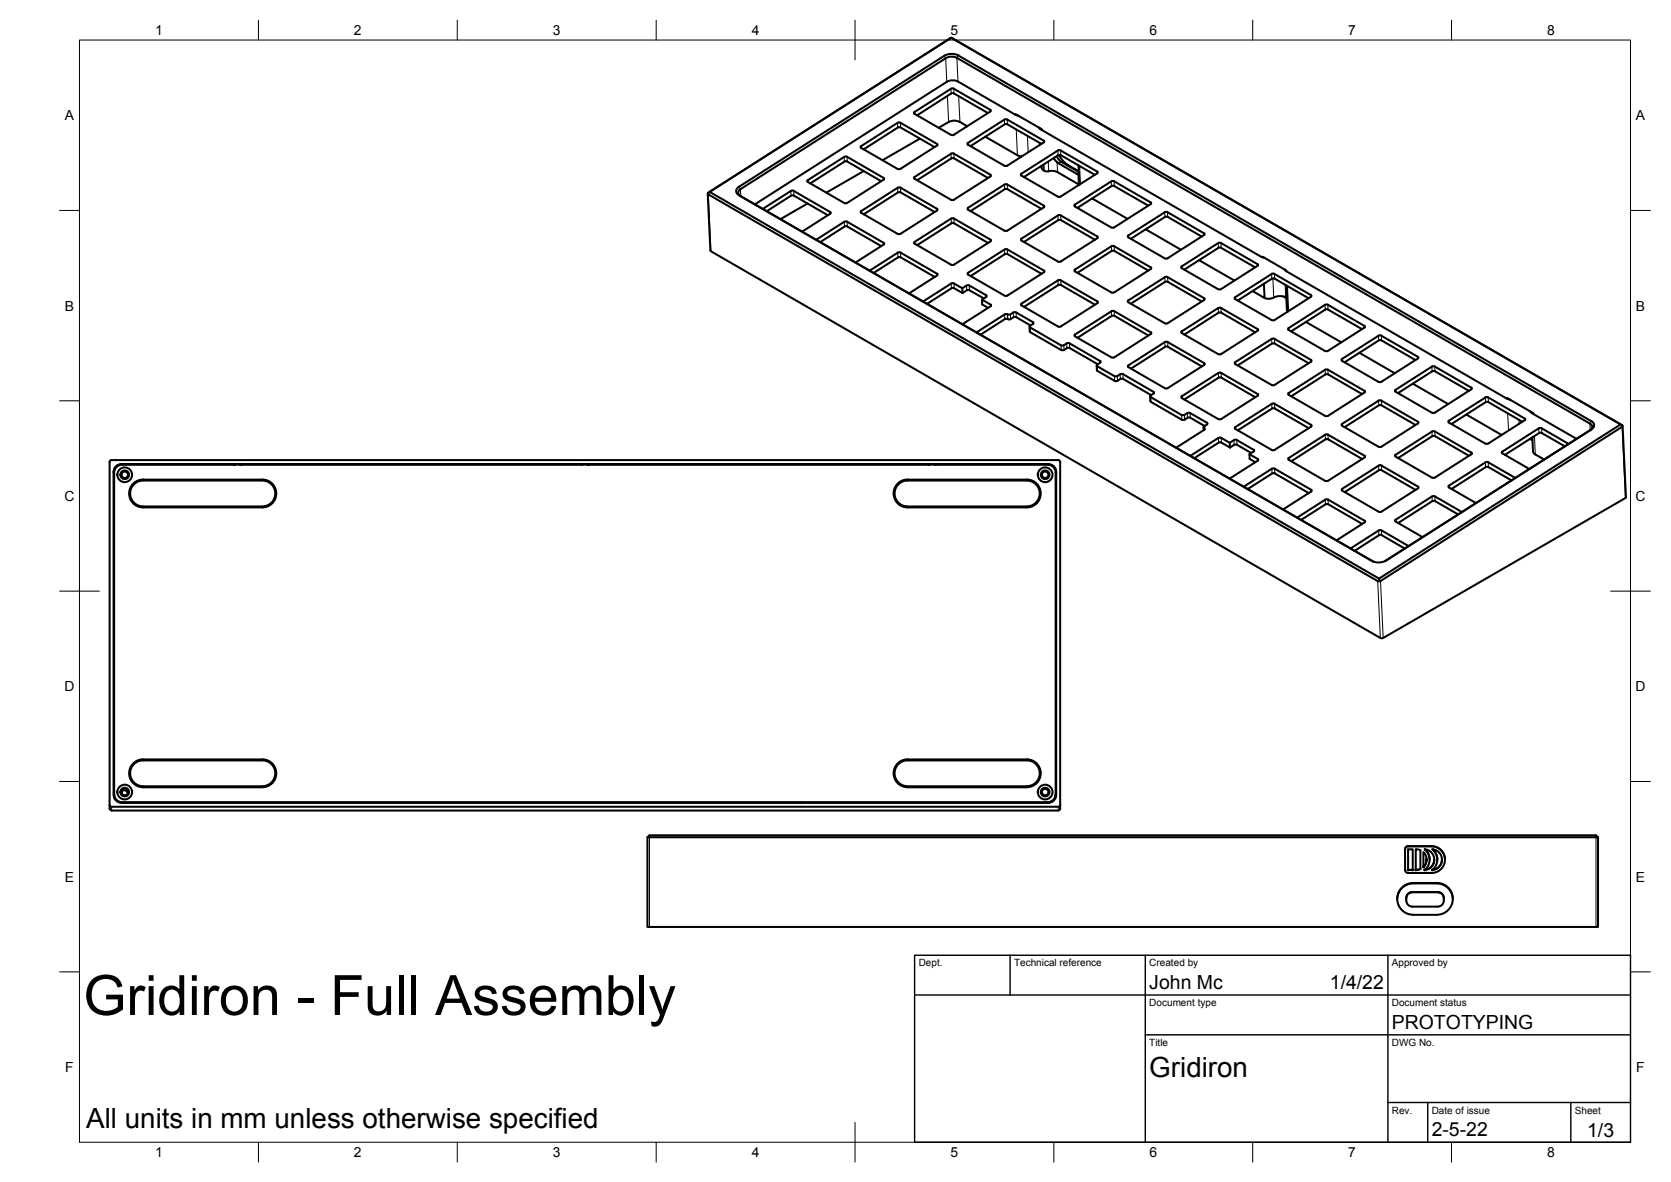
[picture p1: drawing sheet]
<svg xmlns="http://www.w3.org/2000/svg" width="420mm" height="297mm" viewBox="0 0 420 297" stroke-linecap="round" stroke-linejoin="round" font-family="sans-serif">
<!-- layer: Visible -->
<g fill="none" stroke="#000" stroke-width=".51">
<path d="M238.8 9.7l-60.7 38.7M238.8 9.7l.4-.2 .3 .2 168.4 97.1M238.9 9.7h-.1M240.9 13.9l159.2 91.9a1.15 1.15 0 0 1 .8 1.1 1.15 1.15 0 0 1-.8 1l-51.9 33.1M241 13.9a3.8 3.8 0 0 0-3.6 .1l-51.6 32.9M226.4 32l8.6 5M226.5 32h-.7l-8.6 5.5M231.3 34.8l-9.4 5.5M239.1 38.6l-9.1 5.9M239.1 38.6h.7l9.2 5.3 .2 .3-.2 .1M239.8 22.3h-.7l-9.2 5.9-.1 .3 9.3 5.4 .5 .1 9.5-6.1-.1-.3-9.2-5.3M239.9 23.5l8.5 4.9"/>
<path d="M239.9 23.5h-.7l-8.6 5.5M243.2 31.7l-1.8-1a3.1 3.1 0 0 0-2.9 0l-2.5 1.4M247.8 34.4l8 4.6 1.1 .3M252.5 30.1l-9.1 5.8M252.6 30.1l.7-.1 9.1 5.4 .2 .2-9.3 6-.5 .1-9.4-5.3-.2-.2 .2-.3M252.6 31.3l-8.6 5.4M252.6 31.2h.7l8.6 5M255.3 28.7l6.7 3.8M256.1 29.1l-.8-.3-14.4-8.3-.9-.3-1.5 .2-48.7 31M261.2 32l.5 .5 55.4 32M261.4 32.2v.1M261.6 36v.3"/>
<path d="M264.9 39.7l.9 1.1M265.7 39.2l.6 1 .5 .4M266.2 38.9l.7 1.1 1.2 1.2 3.2 1.8M266.7 37.8l9.2 5.3 .1 .3-9.3 6-.5 .1-9.5-5.5 .1-.3 9.2-5.9M266.7 37.8h-.7M177.9 48.6l.9 14.5 168.4 97.3 .6-.1 60.9-35.1 .1-.2-.8-18M178.1 48.9l168.5 97.2 .5-.1 60.8-38.7 .1-.2-.1-.3M178.1 48.4l-.1 .2 .1 .2M178.4 48.2l60.8-38.7 168.3 97.2-60.7 38.7zM185.8 46.9a1.17 1.17 0 0 0-.7 1.1 1.17 1.17 0 0 0 .7 1.1l159.2 91.9a3.8 3.8 0 0 0 3.5-.1M186.2 49.3l159.1 91.8M186.2 49.2a.93 .93 0 0 1-.6-.8 .93 .93 0 0 1 .6-.9l51.6-32.9 .9-.3 1.5 .1 159.6 92"/>
<path d="M198.9 48l.7-.1 9.1 5.4M198.9 48l-7.1 4.5M198.9 49.2l-6.1 3.9M198.9 49.2h.7l8.6 4.9M203.1 51.1l-6.8 4M208.8 53.3l.1 .2-.1 .2-7.1 4.5M212.3 56.9l-6.1 3.9M213 56.9l8.6 5M213.1 56.9h-.7M217.2 43l-9.4 5.4M221.6 45.5l-8.6-4.9-.4-.1-8.8 5.6M222.2 44.7l-9.2-5.3-.5-.1-9.5 6.1 .1 .3 9.2 5.3h.7"/>
<path d="M222.2 45.2l-9.2 5.8M222.2 44.7l.1 .3-.1 .1M225.7 42.5l.7-.1 9.2-5.8 .1-.3-9.5-5.5-.5 .1-9.3 5.9 .1 .3 9.2 5.4M225.8 48.4l-8.6 5.5M225.8 48.4l.7-.1 8.5 5M230 44.5l-.2 .1 .2 .3M230 44.9l9.1 5.3M235.6 52.5l-9.2-5.3-.5-.1-9.4 6-.1 .1 .1 .3M235.6 52.9l-9.4 5.9h-.5l-9.2-5.3M235.6 52.5l.1 .2-.1 .2M239.1 54.9l-9.3 6 .2 .3 9.2 5.3M239.9 54.9l9.1 5.3 .2 .3-9.3 6h-.7"/>
<path d="M239.9 54.9h-.7M239.9 50.2h-.7M239.9 56.1l8.6 5M239.9 56.1h-.7l-8.6 5.5M248.4 44.7l-8.5-4.9-.5-.1-8.8 5.6M249 44.4l-9.2 5.8M253.3 46.4h-.7l-9.2 5.8-.1 .3 9.5 5.5 .5-.1 9.3-5.9-.1-.3-9.2-5.3M256.8 60l9.2-5.9 .5-.1 9.5 5.6-.1 .3-9.4 5.9-.5-.1-9.2-5.3M256.8 60l-.1 .1 .1 .3M261.9 41.7a1.64 1.64 0 0 0 2.5 1.2l1.5 .4 5.5 3.1M261.9 52.5l-8.6-5h-.5l-8.8 5.6M265.8 40.8l4.9 2.9 .6 .1"/>
<path d="M266.8 40.6l4.5 2.6M271.2 41.6l.2 4.8M274.6 49.9l8.9 5.1M275.3 43.9l-8.6-4.9-.4-.1-8.8 5.6M280.1 45.6l9.2 5.3 .2 .3-9.4 6h-.7M280.1 45.6h-.7l-9.3 6 .2 .3 9.1 5.3M288.1 57.6l8.8 5.2M288.7 51.7l-8.5-5h-.5l-8.8 5.5M292.9 53.3h.7l9.1 5.3M292.9 53.3l-9.2 5.9-.1 .1 .1 .3M292.9 54.5l-8.6 5.5M292.9 54.5h.7l8.6 4.9"/>
<path d="M302.7 59.1l-9.3 5.9-.5-.1-9.2-5.3M302.8 58.6l.1 .3-.1 .1M205.2 60.2l7.1-4.5 .5-.1 9.5 5.6-.1 .3-7.1 4.5M218.7 68l7-4.5 .5-.1 9.6 5.5-.2 .3-7 4.5M219.7 68.6l6.1-3.9 .5-.1 8.7 5M239.2 71.3l-7.1 4.5M239.2 71.2h.7l2.1 1.2M239.2 72.4h.7l2.1 1.2M239.2 72.5l-6.1 3.9M242 73.6v-1.2l1-.6 .7-.1 4.4 2.6-.1 .3-1.1 .7 .1 1.2 1.5 .9M243.1 72.9h.7l3.6 2.1M243.1 73l-1.1 .6"/>
<path d="M243.4 69l9.2 5.3h.7M243.4 68.5l-.1 .2 .1 .3M246.9 75.3l2.2 1.2 .1 .3-.1 .2M249.1 77l-7.1 4.5M252.6 79l-7.1 4.5M253.3 62.7l9.2 5.3M253.3 79h.1M253.3 62.7h-.7l-9.2 5.9M253.3 79h-.7M253.4 79h.7l.9-.6 .5 .1 4.2 2.5 .2 .3-.9 .6M254.8 79.7l-.7 .5M254.8 79.7h.7l3.6 2.1"/>
<path d="M261.9 68.8l-8.6-4.9-.4-.1-8.8 5.6M262.5 68l.1 .3-.1 .1-9.2 5.9M266.7 70.4h-.7l-9.1 5.9-.2 .3 9.3 5.5h.5l9.6-6.1-.2-.3-9.2-5.3M266.8 71.6l8.5 5M266.8 71.6h-.7l-8.6 5.5M270.3 67.8l9.1-5.9 .5-.1 9.6 5.5-.2 .3-9.1 5.9h-.7M270.3 68.2l9.1 5.3M270.3 67.7l-.2 .2 .2 .3M275.3 60.2l-8.5-4.9-.5-.1-8.8 5.6M279.5 63.1l-8.6 5.5M279.5 63.1h.7l8.5 4.9M279.5 79.4l-8.6 5.5"/>
<path d="M279.5 79.4h.7l8.6 4.9M301.5 65.4l8.9 5.1M302.2 75.8l-8.6-5h-.4l-8.8 5.5M306.3 77.4l-9.2 5.9M306.3 77.4h.7l9.2 5.3 .1 .3-.1 .1M306.3 62.3l-8.5 5.5M307 61.1l9.2 5.3 .1 .3-9.3 6-.5 .1-9.5-5.5 .1-.3 9.2-5.9M307 61.1h-.7M307 62.3l8.6 4.9M307.1 62.3h-.7M317.1 64.5l.8 .3M317.5 64.7v-.2l5.9 3.5v.2"/>
<path d="M317.8 71.3l.2 3.6-3.1-1.8M319.7 68.9l-9.1 5.8-.2 .3 9.4 5.4h.7M319.7 68.8h.7l9.2 5.4M319.8 70l-8.6 5.5M320.5 70l8.5 5M320.5 70h-.7M322.7 74.5l.7 .4M323 67.7l.5 .5 55.4 32 .8 .2M323.1 67.8v.1M323.3 71.6l.3 6.2 .2 .5M323.4 74.8a3.7 3.7 0 0 0-3.6 .2l-1 .1-.8-.2M323.6 71.8l.3 6.4"/>
<path d="M329.6 74.1l.2 .3-.2 .2-9.2 5.8M333.2 77.8l-8.6 5.5M333.9 76.6h-.7l-9.2 5.9-.1 .3 9.3 5.4 .5 .1 9.5-6.1-.1-.3-9.2-5.3M333.9 77.8l8.6 4.9M333.9 77.8h-.7M253.4 80.2h.1M253.4 80.2h-.7l-6.2 3.9M254.1 80.2h-.7M258.9 82.1l.2 1.4 7.7 4.5M259 81.9l-.1 .1 .1 .3M259 82.3l7.8 4.5M266.8 88h.5l1.2-.6 .5 .1 7 4"/>
<path d="M267.5 86.8l.9-.6 .5 .1 7.7 4.4M267.5 86.8h-.7M270.3 84.1l9.2-5.9 .4-.1 9.6 5.5-.1 .3-9.2 5.9M270.3 84.1l-.1 .1 .1 .3 9.2 5.3h.7M275.7 91.8l.2 1.4 4.4 2.5h.7M276.6 91.2l-.8 .5 .1 .3 4.3 2.5h.7M276.6 90.7l.2 .3-.2 .1M281.6 94.1l-.7 .4M281.7 94h.7l7.6 4.5M281.7 95.3l-.7 .4M281.7 95.2h.7l7.1 4.1M289.2 99.6l.2 1.4"/>
<path d="M289.3 99.8l7.8 4.5h.5l1.2-.6 .5 .1M290 98.5l.2 .3-1 .7 .1 .3M292.9 81.2l-9.2-5.3-.1-.3 9.5-6h.5l9.3 5.5-.1 .3-9.2 5.8-.7 .1M292.9 87.2l-8.5 5.4M293.6 86l9.2 5.3 .1 .2-9.3 6-.5 .1-9.5-5.5 .1-.3 9.2-5.8M293.6 85.9l-.7 .1M293.6 87.2l8.6 4.9M293.7 87.1h-.7M297.1 83.2l-.1 .2 .1 .3M297.1 83.7l9.2 5.3h.7M307.1 94.9l8.5 4.9M307.1 94.9h-.7l-8.6 5.5"/>
<path d="M310.6 91l-.2 .2 .2 .3M315.6 83.5l-8.5-4.9-.5-.1-8.8 5.6M316.2 83.1l-9.2 5.9M320.5 85.2l9.2 5.2 .1 .3-9.6 6.1h-.4l-9.2-5.3M320.5 85.1l-.7 .1-9.2 5.8M324 99.2l9.2 5.3h.7M324 98.8l-.1 .1 .1 .3M328.4 80.9l8.9 5.1M329.1 91.3l-8.6-5h-.5l-8.8 5.5M333.2 92.9l-9.2 5.9M333.2 92.9h.7l9.2 5.3M341.8 88.7l8.9 5.1"/>
<path d="M342.5 99l-8.6-4.9-.4-.1-8.8 5.6M343.1 98.2l.1 .3-.1 .1-9.2 5.9M355.2 96.4l8.9 5.1M355.9 90.5l-8.5-5h-.5l-8.8 5.5M356.5 90.1l.1-.2-.1-.3-9.4-5.3-.5 .1-9.2 5.8-.1 .3 9.5 5.5 .5-.1 9.2-5.8M360 92.1h.7l9.2 5.3 .2 .1-.1 .3M360 92.1l-9.1 5.9-.2 .3 9.3 5.4h.8M360.1 93.3l-8.6 5.5M360.1 93.3h.7l8.5 4.9M369.9 97.8l-9.1 5.9M373.5 99.9l-9.3 6 .1 .3 9.2 5.3M374.2 99.9l9.2 5.3 .1 .2-9.3 6.1h-.7"/>
<path d="M374.2 99.8l-.7 .1M378.9 100l6.7 3.9M29.1 117.2l.7-.4 .8-.2h233a2.02 2.02 0 0 1 2 2v81.1a2.02 2.02 0 0 1-2 2h-233a2.02 2.02 0 0 1-2-2v-81.1l.1-.7zM58.7 116.8l.5-.1h-28.6a2.02 2.02 0 0 0-2 2M60.6 116.8l-.4-.1h86.4l-.5 .1M148 116.8l-.4-.1h86.4l-.5 .1M235.4 116.8l-.5-.1h28.7a2 2 0 0 1 2 2M289.4 101l7.8 4.5M297.9 105.5l1.2-.6 3.8 2.1M297.9 105.4l-.7 .1M299.2 103.8l4.4 2.6-.1 .3-.8 .5 .1 .3M302.6 107.3l.1 .8"/>
<path d="M302.8 107.6h.1M302.8 107.6l.1 .3-.1 .1-7.1 4.5M306.3 110.1l-7 4.5M306.4 110h.7l2.1 1.3M306.4 105.3h.7l9.1-5.9 .2-.3-9.4-5.4-.4-.1-9.6 6.1 .2 .3 9.1 5.3M309.3 112.5l1-.7 .5-.1 3.8 2.1M309.3 112.5l-2.2-1.3-.5-.1-6.3 4M310.3 110.6l-1.1 .7 .1 1.2M310.3 110.6h.7l4.4 2.5-.2 .3-1 .7v1.2l1.4 .8M314.2 114.1l2.1 1.2 .1 .3-.1 .2M316.3 115.8l-7.1 4.5M319.8 101.5l-9.2 5.8-.1 .3 9.5 5.6 .5-.1 9.2-5.9"/>
<path d="M319.8 101.5h.7l9.2 5.3M319.8 117.8l-7.1 4.5M319.8 102.7l.7-.1 8.6 5M319.8 102.7l-8.6 5.4M320.5 117.8l9.3 5.4-.1 .3-7.1 4.5M320.5 117.8h-.7M320.5 119l8.6 4.9M320.5 119h-.7l-6.1 3.9M324 115.1l9.2-5.9 .5-.1 9.5 5.5-.1 .3-9.2 5.9-.4 .1-9.5-5.4zM329.7 106.8l.1 .3-.1 .1M333.2 110.4l-8.5 5.5M333.3 110.4h.7l8.5 4.9"/>
<path d="M346.6 100.7l-9.3 6 .2 .3 9.1 5.3M346.6 117h.7l9.3 5.3 .1 .3-9.6 6.1-.4-.1-9.2-5.3M346.6 117l-9.1 5.9M346.7 118.2l-8.6 5.5M346.7 118.2h.7l8.5 4.9M347.3 100.7l9.2 5.3M347.3 100.6l-.7 .1M355.9 106.8l-8.5-4.9-.5-.1-8.8 5.5M356.5 106l.2 .3-.2 .1-9.2 5.9h-.7M368.7 104.2l8.9 5.1M369.4 114.5l-8.6-4.9-.4-.1-8.9 5.6M370 113.7l-9.2-5.3h-.5l-9.5 6 .1 .3 9.2 5.3"/>
<path d="M370 114.2l-9.2 5.8M370 113.7l.1 .3-.1 .2M373.5 116.2l-9.2 5.8-.1 .2 .1 .3M373.5 116.2h.7l6.8 3.9M382.8 106l-8.6-4.9-.4-.1-8.8 5.6M384.7 110.3l.6 .4M384.7 110.3l.5 .2M384.8 103.4l.5 .5 11.1 6.4M385 103.5v.2M385 103.6h.1M385.3 109.9l.3 3.9 2.7 1.7M387 108.8l-8.6 5.5"/>
<path d="M387 108.8h.7l5.8 3.4M394.4 111.6l-6.8-4-.5-.1-9.5 6.1 .1 .3 6.8 4M399.8 106.4a.93 .93 0 0 1 .6 .9 .93 .93 0 0 1-.6 .9M33.5 121.5a3.4 3.4 0 0 1 2.5-1h30a3.5 3.5 0 0 1 3.5 3.5 3.5 3.5 0 0 1-3.5 3.5h-30a3.5 3.5 0 0 1-3.3-2.1 3.5 3.5 0 0 1 .8-3.9zM33.7 121.7a3.2 3.2 0 0 1 2.3-.9h30a3.2 3.2 0 0 1 3.2 3.2 3.2 3.2 0 0 1-3.2 3.3h-30a3.2 3.2 0 0 1-3-2 3.2 3.2 0 0 1 .7-3.6zM225.7 121.5a3.5 3.5 0 0 1 2.5-1h30a3.5 3.5 0 0 1 3.5 3.5 3.5 3.5 0 0 1-3.5 3.5h-30a3.5 3.5 0 0 1-3.3-2.1 3.5 3.5 0 0 1 .8-3.9zM225.9 121.7a3.2 3.2 0 0 1 2.3-.9h30a3.2 3.2 0 0 1 3.2 3.2 3.2 3.2 0 0 1-3.2 3.3h-30a3.2 3.2 0 0 1-3-2 3.2 3.2 0 0 1 .7-3.6zM327.2 130.6l6.1-3.9h.5l8.7 5M333.2 125.6l.7-.1 9.2 5.4M333.2 125.6l-7 4.5M337.5 122.9l-.2 .1 .2 .3M343.1 131.3l-7 4.5"/>
<path d="M343.1 130.8l.2 .3-.2 .2M347.4 134.5l5.8 3.3M347.4 134.5h-.7l-6.1 3.9M354.2 137.2l-6.8-3.9-.5-.1-7.3 4.6M360.8 124.7l6.8 4M360.8 124.7l-.7 .1-9.3 5.9 .1 .3 6.8 4M360.8 120h-.7M360.8 125.9l5.8 3.4M360.9 125.9h-.8l-8.5 5.5M364.3 122.5l6.8 3.9M380 120.7l-5.7-3.3-.5-.1-8.8 5.6M345.4 141.1h.1"/>
<path d="M28.7 199.6v-80.8a2.02 2.02 0 0 1 2-2h232.7a2.04 2.04 0 0 1 2 2v80.8a2.01 2.01 0 0 1-2 2.1h-232.7a2.03 2.03 0 0 1-2-2.1 2 2 0 0 0 2 2h232.7a2 2 0 0 0 2-2M30.6 198.7l.9-.3 .6 .3M30.6 199.1v.2M30.7 198.6l.8-.2 .5 .3-.5-.3-.8 .2 .8-.2 .6 .3-.6-.3-.9 .3M31.8 198.8l.1 .1M31.9 198.5l-.7-.2-.5 .3 .8-.3 .5 .3M32.1 198.8l-.2 .1-.3-.3h-.5l-.5 .7M33.5 191.9a3.5 3.5 0 0 1 2.5-1.1h30a3.5 3.5 0 0 1 3.5 3.5 3.5 3.5 0 0 1-3.5 3.6l-30-.1a3.5 3.5 0 0 1-3.3-2.1 3.5 3.5 0 0 1 .8-3.8zM33.7 192a3.2 3.2 0 0 1 2.3-.9h30a3.3 3.3 0 0 1 3.2 3.2 3.3 3.3 0 0 1-3.2 3.3h-30a3.2 3.2 0 0 1-3-2 3.2 3.2 0 0 1 .7-3.6zM225.7 191.9a3.5 3.5 0 0 1 2.5-1.1h30a3.5 3.5 0 0 1 3.5 3.5 3.5 3.5 0 0 1-3.5 3.6l-30-.1a3.5 3.5 0 0 1-3.3-2.1 3.5 3.5 0 0 1 .8-3.8zM225.9 192a3.2 3.2 0 0 1 2.3-.9h30a3.3 3.3 0 0 1 3.2 3.2 3.3 3.3 0 0 1-3.2 3.3h-30a3.2 3.2 0 0 1-3-2 3.2 3.2 0 0 1 .7-3.6zM27.6 202.3l.4 .4h238.2l.4-.4v-86.3l-.5-.4h-238.2l-.3 .4v87.2"/>
<path d="M27.6 203.2l.2 .4 .3 .1M92.5 201.7h.1M95.1 201.7h-.1M162.8 210.4v22.5h239v-22.5M162.8 210.4l.5-.5h238l.5 .5M162.8 210.4h239M199 201.7h.2M201.6 201.7h-.1M266.6 202.3l-.1 1.1-.4 .3h-238M354 212.7h6.2l.9 .2 1.5 1 .6 1 .1 .9-.1 1.3-.5 .9-.8 .8-.9 .4-.9 .2h-6.1a.75 .75 0 0 1-.7-.8v-5.2M354 212.7h6.1l.9 .1 .9 .5 .8 .8 .5 .9 .1 1M354 212.6a.75 .75 0 0 0-.7 .8"/>
<path d="M354 212.7a.75 .75 0 0 0-.7 .7M354.1 218.6v-5.2h1.1v5.2M355.2 218.6h-1.1h1.1M356 218.6h.1M357.1 218.4v-4.7l-1.1-.3 .1 5.2M357.1 218.4l-1 .2M358.2 213.5l1 .2 .6 .4 .5 .7 .3 .9-.1 1.1-.4 .8-.7 .7-1.2 .3 .9-.2 .8-.6 .5-.7 .2-1.1M358.7 216l-.1 .8-.7 1.1M358.7 216l-.3-1.2-.5-.6v3.7M358.7 216l-.3 1.2-.5 .7M359.5 216l-.3-1.4-.9-1.2a3.4 3.4 0 0 1 0 5.2M360.2 213.5l1.4 .5 .6 .7 .4 1.1-.1 .9-.6 1-.6 .6-1.1 .3 .9-.2 .8-.7 .5-.8 .2-.9"/>
<path d="M361.4 216l-.3-1.4-.9-1.2a3.4 3.4 0 0 1 0 5.2M352.5 223.1a4 4 0 0 1 2.8-1.2h6a4 4 0 0 1 4 4 4 4 0 0 1-4 4h-6a4 4 0 0 1-3.7-2.5 4 4 0 0 1 .9-4.3zM354.6 224.3l-.7 .5-.3 .9M354.7 224.3l7-.1 1 .6 .3 .9M355.1 227.8h6.4M355.1 227.8a1.85 1.85 0 0 1-1.5-1.8 1.85 1.85 0 0 1 1.5-1.8h6.4a1.85 1.85 0 0 1 1.6 1.8 1.85 1.85 0 0 1-1.6 1.8M365.3 225.9a4 4 0 0 0-4-3.9h-6a4 4 0 0 0-4 3.9"/>
<circle cx="31.4" cy="119.3" r=".81"/>
<circle cx="31.4" cy="119.3" r="1.09"/>
<circle cx="31.4" cy="119.3" r="1.85"/>
<circle cx="262.8" cy="119.3" r=".81"/>
<circle cx="262.8" cy="119.3" r="1.09"/>
<circle cx="262.8" cy="119.3" r="1.85"/>
<circle cx="31.4" cy="199" r=".81"/>
<circle cx="31.4" cy="199" r="1.09"/>
<circle cx="31.4" cy="199" r="1.85"/>
<circle cx="262.8" cy="199" r=".81"/>
<circle cx="262.8" cy="199" r="1.09"/>
<circle cx="262.8" cy="199" r="1.85"/>
</g>
<!-- layer: Visible Narrow -->
<g fill="none" stroke="#000" stroke-width=".25">
<path d="M237.4 14l.4 .6 .3 6M239.5 9.7l-.3-.2-.4 .2M240.9 13.9l-.3 .6 .3 6M212.3 39.4v1.2M213 39.4v1.2M216.5 36.7v.5M225.7 30.9v1.2M226.4 30.8v1.2M229.9 28.2l.1 .4M235.6 36.2v.4M238.2 24.1l.3 6.6M239.1 22.3l.1 1.2"/>
<path d="M239.1 38.6l.1 1.2M239.8 22.3l.1 1.2M239.8 38.6l.1 1.2M241 24.2l.4 6.5M243.4 35.9v.5M249 27.6v.4M252.5 30.1l.1 1.2M253.3 30v1.2M255.3 28.7l.1 .2M255.5 32.5l.3 6.5M258.3 34.1l.2 4.2M261.5 35.9v.5"/>
<path d="M262 32.5v.2M262.4 35.4l.1 .4M266 37.8v1.2M266.7 37.8v1.2M178.1 48.4l.3-.2-.3 .7 .7 14.2M185.8 49.1l.4 .2M185.8 46.9l.4 .6 .1 1.8M198.9 48v1.2M199.6 48v1.2M203.1 45.3v.4M208.7 53.3l.1 .4M212.3 55.7v1.2"/>
<path d="M213 55.7v1.2M216.5 53.1l.1 .4M222.2 44.7v.4M225.7 47.2l.1 1.2M226.4 47.2l.1 1.2M230 44.5v.4M235.6 52.5v.4M239.1 54.9l.1 1.2M239.9 54.9v1.2M243.4 52.2v.5M249 43.9v.4M252.6 46.4v1.2"/>
<path d="M253.3 46.4v1.1M256.8 43.7v.4M256.8 60v.4M262.4 41.3l.1 1.5M262.5 51.7v.4M262.5 41.3l.1 1.6M263.6 40.6l.1 2.4M265.8 40.8l.1 2.5M266 54.2l.1 1.1M266.7 54.1l.1 1.2M266.8 40.6l-.7 .4M268.5 41.5l-.1 .1"/>
<path d="M270.2 51.4l.1 .5M271 43.8l.1 2.5M271.3 43.3l-.6 .4M271.5 41.7l.2 4.5M275.9 43.1v.4M275.9 59.4v.4M279.4 45.6l.1 1.2M280.1 45.6l.1 1.2M283.7 59.2v.4M289.3 50.9v.4M292.9 53.3v1.2M293.6 53.3v1.2"/>
<path d="M302.7 58.6l.1 .4M222.2 61v.5M225.7 63.5l.1 1.2M226.4 63.5l.1 1.2M230 60.8v.4M235.6 68.8v.4M239.2 71.3v1.2M239.9 71.2v1.2M243 71.8l.1 1.2M243.4 68.6v.4M243.7 71.7l.1 1.2M248 74.2v.4"/>
<path d="M249 60.2l.1 .4M249.1 76.5v.5M252.6 62.7v1.2M252.6 79v1.2M253.3 62.7v1.2M253.3 79l.1 1.2M254.1 79v1.2M254.8 78.5v1.2M255.5 78.5v1.2M256.8 76.3l.1 .5M262.5 68v.4M266 70.4l.1 1.3"/>
<path d="M266.7 70.4l.1 1.2M270.3 67.8v.4M275.9 75.7v.5M279.4 61.9l.1 1.2M279.5 78.2v1.2M280.1 61.9l.1 1.2M280.2 78.2v1.2M283.7 75.5v.5M289.3 67.2v.4M292.9 69.7v1.2M293.6 69.6v1.2M297.1 67v.4"/>
<path d="M302.8 74.9v.5M306.3 61.1v1.2M306.3 77.4l.1 1.2M307 61.1v1.2M307 77.4l.1 1.2M310.6 74.7v.4M316.2 66.4v.4M319.7 68.9l.1 1.1M320.1 70l.2 4.8M320.4 68.8l.1 1.2M323.2 71.6l.2 3.2M329.6 74.2v.4"/>
<path d="M333.2 76.6v1.2M333.9 76.6v1.2M259 82.3l.1 1.2M259.7 81v.4M266.8 86.8v1.2M267.5 86.8v1.2M268.2 86.3l.1 1.2M268.9 86.3l.1 1.2M270.3 84.1v.4M275.9 92v1.2M276.6 90.7v.4M280.2 94.5l.1 1.2"/>
<path d="M280.9 94.5l.1 1.2M281.6 94.1l.1 1.2M282.4 94v1.2M283.7 91.8v.5M289.3 99.8l.1 1.2M289.3 83.5l.1 .4M290 98.5l.1 .4M292.9 86v1.2M293.6 86v1.2M297.1 99.6l.1 .4M297.1 83.3l.1 .4M302.8 91.3v.4"/>
<path d="M306.3 93.7l.1 1.2M307 93.7l.1 1.2M310.6 91v.5M316.2 82.7v.4M316.2 99l.1 .4M319.7 85.2l.1 1.2M320.5 85.2v1.1M324 82.5v.4M324 98.8v.4M329.6 90.5l.1 .4M333.2 92.9v1.2M333.9 92.9v1.2"/>
<path d="M337.4 90.2v.5M343.1 81.9v.4M343.1 98.2v.4M346.6 84.4l.1 1.2M347.3 84.4l.1 1.1M350.9 98v.4M356.5 89.7v.4M360 92.1l.1 1.2M360.7 92.1l.1 1.2M369.9 97.4l.1 .4M373.5 99.9v1.2M374.2 99.9v1.2"/>
<path d="M378.9 100v.2M30.6 116.6v.1M59.2 116.7v.1M60.2 116.7v.1M146.6 116.7v.1M147.6 116.7v.1M234 116.7v.1M234.9 116.7v.1M263.6 116.6v.1M297.1 104.3l.1 1.2M297.8 104.3l.1 1.2M298.5 103.8l.1 1.2"/>
<path d="M299.2 103.8l.1 1.2M302.8 108v-.4v.4M303.5 106.2v.4M306.3 110.1l.1 1.1M307 110l.1 1.2M310.3 110.6v1.2M310.6 107.3v.5M311 110.6v1.2M315.2 113v.4M316.3 115.3v.4M319.8 101.5v1.2M319.8 117.8v1.2"/>
<path d="M320.5 101.5v1.2M320.5 117.8v1.2M324 115.1v.5M329.7 106.8v.4M333.2 109.2v1.2M333.9 109.2l.1 1.2M337.4 106.5l.1 .5M343.1 114.5v.4M346.6 100.7l.1 1.2M346.6 117l.1 1.2M347.3 100.7l.1 1.2M347.3 117l.1 1.2"/>
<path d="M350.9 114.3v.5M356.5 106v.4M360.1 108.4v1.2M360.8 108.4v1.2M364.3 105.7v.5M370 113.7v.5M373.5 116.2v1.2M374.2 116.2v1.2M377.7 113.5l.1 .4M379.1 103.9l.2 4.3M381.9 105.5l.1 1M383.4 105.2v.4"/>
<path d="M385.2 110v.5M385.6 103.9v.1M385.8 109.6l.2 4.6M386.9 107.6l.1 1.2M387.6 107.6l.1 1.2M400.1 105.8l-.3 .6v1.7M400.1 108l-.3 .1M407.9 106.8l-.4-.1 .4 .6 .8 17.9M36 120.5v.3M36 127.3v.2M66 120.5v.3M66 127.3v.2"/>
<path d="M228.2 120.5v.3M228.2 127.3v.2M258.2 120.5v.3M258.2 127.3v.2M329.7 123.1v.4M333.2 125.6l.1 1.2M333.9 125.5l.1 1.2M337.5 122.9v.4M343.1 130.9v.4M346.6 133.3l.1 1.2M347.4 133.3v1.2M350.9 130.6v.5"/>
<path d="M356.5 122.3l.1 .4M360.1 124.8v1.1M360.8 124.7v1.2M364.3 122.1v.4M345 141l.3 .1M348.5 140.9l-.2 .1M347.1 160.3l-.7-14.3 .4-.6 .3 .6 .7 14.3M36 190.8v.3M36 197.6v.3M66 190.8v.3M66 197.6v.3M228.2 190.8v.3"/>
<path d="M228.2 197.6v.3M258.2 190.8v.3M258.2 197.6v.3M28.1 202.7v1M30.7 201.6v.1M163.3 209.9v23M263.4 201.6v.1M266.1 202.7v1M401.3 209.9v23M355.1 224.2h.1M355.3 221.9v.1M361.3 221.9v.1"/>
<path d="M361.5 224.2h.1"/>
</g>
<g fill="#000" stroke="#000" stroke-width=".25">
<circle cx="354" cy="212.7" r=".11"/>
<circle cx="356.1" cy="218.6" r=".11"/>
<circle cx="360" cy="212.7" r=".11"/>
</g>
<!-- layer: Visible -->
<g fill="#000" stroke="#000" stroke-width=".25">
<circle cx="354.1" cy="218.6" r=".24"/>
<circle cx="355.2" cy="218.6" r=".24"/>
<circle cx="356" cy="218.6" r=".24"/>
<circle cx="357.9" cy="217.9" r=".24"/>
<circle cx="358.2" cy="218.6" r=".24"/>
<circle cx="358.7" cy="216" r=".24"/>
<circle cx="360.2" cy="218.6" r=".24"/>
</g>
<!-- layer: Border -->
<g fill="none" stroke="#000" stroke-width=".25">
<path d="M20 10.1h390v276.9h-390zM65 5.1v5M115 5.1v5M165 5.1v5M215 5.1v10M265 5.1v5M315 5.1v5M365 5.1v5M15 52.9h5M410 52.9h5M15 100.7h5M410 100.7h5"/>
<path d="M15 148.6h10M405 148.6h10M15 196.4h5M410 196.4h5M15 244.2h5M410 244.2h5M65 287v5M115 287v5M165 287v5M215 282.1v9.9M265 287v5M315 287v5"/>
<path d="M365 287v5"/>
</g>
<!-- layer: TitleBlock -->
<path d="M230 240.1h180v46.9h-180zM230 250h180M254 240.1v9.9M288 240.1v46.9M349 240.1v46.9M288 260.1h122M349 277.1h61M359 277.1v9.9M395 277.1v9.9" fill="none" stroke="#000" stroke-width=".36"/>
<text font-size="14" x="20.9" y="255.1">Gridiron - Full Assembly</text>
<g font-size="7">
<text x="289" y="270.6">Gridiron</text>
<text x="21.7" y="283.5">All units in mm unless otherwise specified</text>
</g>
<g font-size="4.9">
<text x="289" y="248.5">John Mc</text>
<text x="334.4" y="248.5">1/4/22</text>
<text x="350" y="258.6">PROTOTYPING</text>
<text x="360" y="285.5">2-5-22</text>
<text x="399.1" y="285.7">1/3</text>
</g>
<g font-size="3.5">
<text x="39" y="8.8">1</text>
<text x="89" y="8.8">2</text>
<text x="139" y="8.8">3</text>
<text x="189" y="8.8">4</text>
<text x="239" y="8.8">5</text>
<text x="289" y="8.8">6</text>
<text x="339" y="8.8">7</text>
<text x="389" y="8.8">8</text>
<text x="16.3" y="30.2">A</text>
<text x="411.3" y="30.2">A</text>
<text x="16.3" y="78">B</text>
<text x="411.3" y="78">B</text>
<text x="16.2" y="125.9">C</text>
<text x="411.2" y="125.9">C</text>
<text x="16.2" y="173.7">D</text>
<text x="411.2" y="173.7">D</text>
<text x="16.3" y="221.6">E</text>
<text x="411.3" y="221.6">E</text>
<text x="16.4" y="269.4">F</text>
<text x="411.4" y="269.4">F</text>
<text x="39" y="290.8">1</text>
<text x="89" y="290.8">2</text>
<text x="139" y="290.8">3</text>
<text x="189" y="290.8">4</text>
<text x="239" y="290.8">5</text>
<text x="289" y="290.8">6</text>
<text x="339" y="290.8">7</text>
<text x="389" y="290.8">8</text>
</g>
<g font-size="2.5">
<text x="231" y="242.9">Dept.</text>
<text x="255" y="242.9">Technical reference</text>
<text x="289" y="242.9">Created by</text>
<text x="350" y="242.9">Approved by</text>
<text x="289" y="252.8">Document type</text>
<text x="350" y="252.8">Document status</text>
<text x="289" y="262.9">Title</text>
<text x="350" y="262.9">DWG No.</text>
<text x="350" y="279.9">Rev.</text>
<text x="360" y="279.9">Date of issue</text>
<text x="396" y="279.9">Sheet</text>
</g>
</svg>
